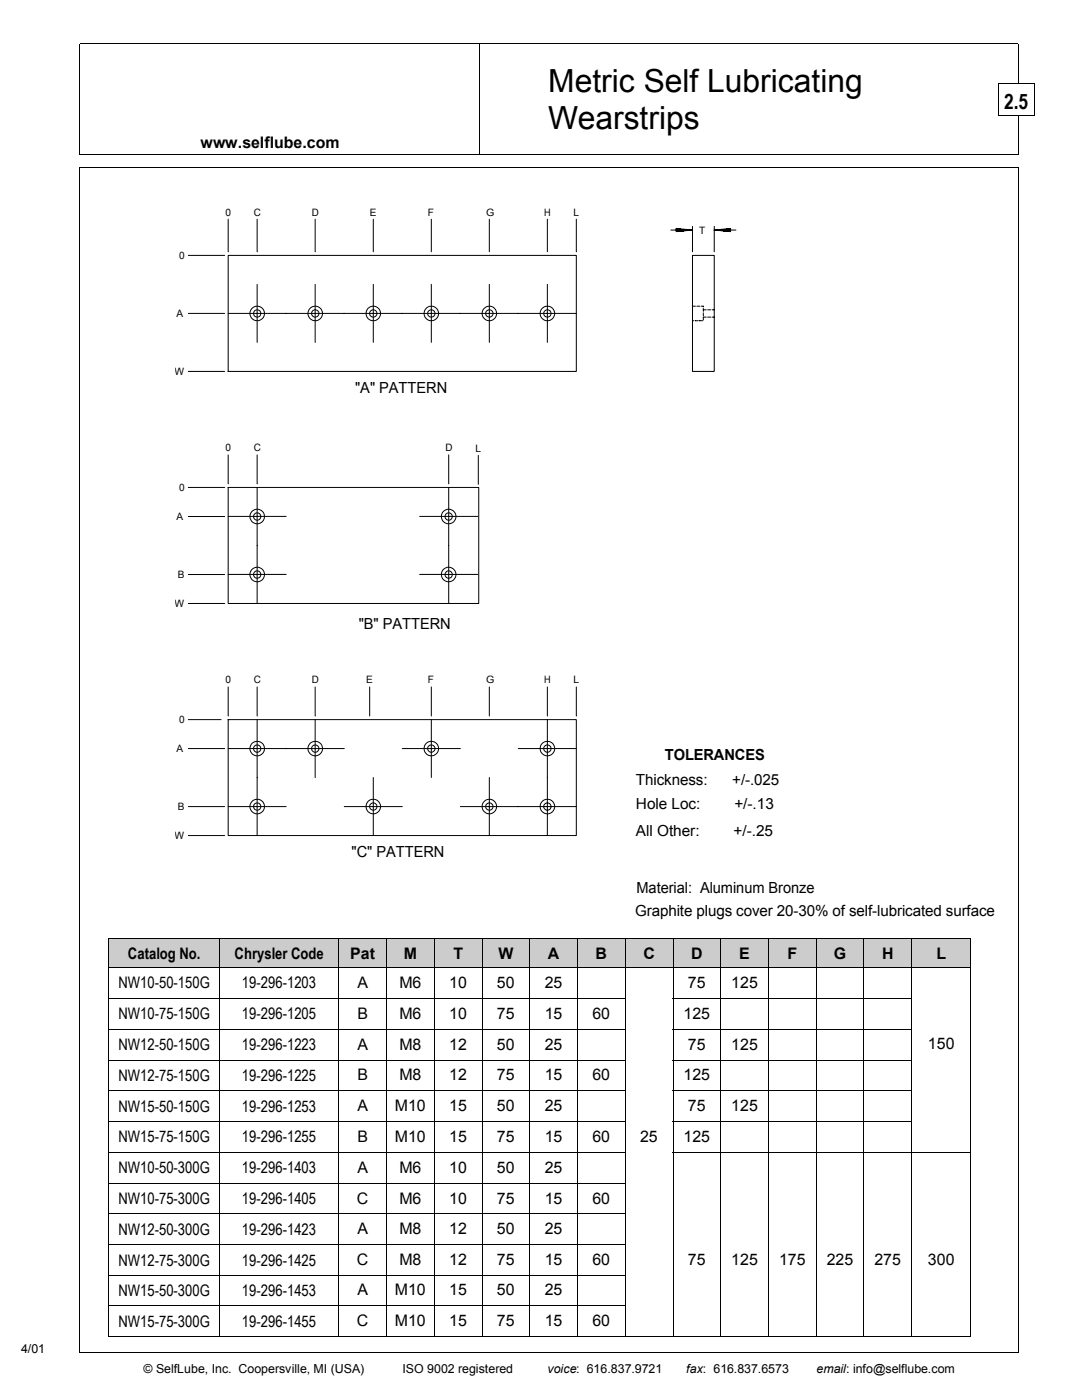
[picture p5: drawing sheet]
<svg xmlns="http://www.w3.org/2000/svg" width="216mm" height="279mm" viewBox="0 0 216 279" stroke-linecap="round" stroke-linejoin="round" font-family="sans-serif">
<path d="M15.9 8.7h187.3M15.9 8.8v22M95.6 8.8v22M203.2 8.8v22M15.9 30.9h187.3" fill="none" stroke="#000" stroke-width=".2"/>
<g fill="#fff">
<path d="M27.7 25.4h52.3v4.1h-52.3z"/>
<path d="M15.9 269.9h187.3v6.3h-187.3z"/>
<path d="M3.2 266.7h9.5v4h-9.5z"/>
<path d="M21.6 41.3h175.2v127h-175.2z"/>
</g>
<g fill="none" stroke="#000" stroke-width=".2">
<path d="M15.9 33.4h187.3M15.9 33.3v236.6M203.2 33.3v236.6M37.6 51h7.2M45.5 51h69.5v23.1h-69.5zM45.5 43.8l.1 6.4M51.3 56.7v11.6M51.3 43.8v6.4M62.9 56.7v11.6M62.9 43.8v6.4M74.5 43.8v6.4M74.5 56.7v11.6"/>
<path d="M86.1 43.8v6.4M86.1 56.7v11.6M97.6 43.8v6.4M97.6 56.7v11.6M109.2 43.8v6.4M109.2 56.7v11.6M115 43.8v6.4M133.8 45.9h4.4M134.9 45.6l3.3 .3-3.3 .3zM134.9 45.8h2.1M134.9 45.8l2.7 .1M134.9 46h2.1"/>
<path d="M137.6 46h-2.7M138.2 51h4.3v23.1h-4.3zM138.2 45.2v5M138.2 45.9l-3.3 .1M142.5 45.9l3.3-.3v.6zM142.5 45.9h3.3M142.5 45.2v5M142.5 45.9h4.4M142.6 45.9h3.2M143 46h2.8M143.1 45.9h2.7M143.7 46h2.1"/>
<path d="M143.7 45.8h2.1M37.6 62.5h7.2M37.6 74.1h7.2M45.5 62.5h69.5M138.2 61.1h.6M138.2 64h.3M138.8 64h.5M139 61.1h.6M139.6 64h.6M139.9 61.1h.5M140.3 61.1l.1 .2M140.3 61.6l.1 .5"/>
<path d="M140.3 62.4l.1 .6M140.3 61.8h.6M140.9 63.3h-.6l.1 .6M141.2 61.8h.6M141.2 63.3h.6M142.1 61.8h.4M142.1 63.3h.4M37.6 97.3h7.2M45.5 97.3h50v23.1h-50zM45.5 90.8l.1 5.8M51.3 97.3v23.1M51.3 90.8v5.8"/>
<path d="M89.5 90.8v5.8M89.5 97.3v23.1M95.4 90.9v5.8M37.6 103.1h7.2M37.6 114.7h7.2M45.5 103.1h11.6M45.5 114.6h11.6M83.7 103.1h11.6M83.7 114.6h11.6M37.6 120.4h7.2M45.5 137.1l.1 5.8M51.3 137.1v5.8"/>
<path d="M62.9 137.1v5.8M73.8 137.1v5.8M86.1 137.1v5.8M97.6 137.1v5.8M109.2 137.1v5.8M115 137.1v5.8M37.6 149.4h7.2M37.6 143.6h6.5M45.5 143.6h69.5v23.2h-69.5zM45.5 149.4h23.2M51.3 143.6v23.2M62.9 143.6v11.6"/>
<path d="M74.5 155.2v11.6M80.3 149.4h11.6M86.1 143.6v11.6M97.6 155.2v11.6M103.4 149.4h11.6M109.2 143.6v23.2M37.6 161h7.2M37.6 166.8h7.2M45.5 161h11.6M68.7 161h11.6M91.8 161h23.2M15.9 269.9h187.3"/>
<circle cx="51.3" cy="62.6" r="1.45"/>
<circle cx="51.3" cy="62.6" r=".73"/>
<circle cx="62.9" cy="62.6" r="1.45"/>
<circle cx="62.9" cy="62.6" r=".73"/>
<circle cx="74.5" cy="62.6" r=".73"/>
<circle cx="74.5" cy="62.5" r="1.45"/>
<circle cx="86.1" cy="62.6" r=".73"/>
<circle cx="86.1" cy="62.5" r="1.45"/>
<circle cx="97.6" cy="62.6" r=".73"/>
<circle cx="97.6" cy="62.6" r="1.45"/>
<circle cx="109.2" cy="62.6" r=".73"/>
<circle cx="109.2" cy="62.6" r="1.45"/>
<circle cx="51.3" cy="103.1" r="1.45"/>
<circle cx="51.3" cy="114.7" r="1.45"/>
<circle cx="51.3" cy="114.7" r=".73"/>
<circle cx="51.3" cy="103.1" r=".73"/>
<circle cx="89.5" cy="103.1" r="1.45"/>
<circle cx="89.5" cy="114.7" r="1.45"/>
<circle cx="89.5" cy="103.1" r=".73"/>
<circle cx="89.5" cy="114.7" r=".73"/>
<circle cx="51.3" cy="149.4" r="1.45"/>
<circle cx="51.3" cy="149.4" r=".72"/>
<circle cx="62.9" cy="149.4" r="1.45"/>
<circle cx="62.9" cy="149.4" r=".73"/>
<circle cx="86.1" cy="149.4" r=".72"/>
<circle cx="86.1" cy="149.4" r="1.45"/>
<circle cx="109.2" cy="149.4" r=".72"/>
<circle cx="109.2" cy="149.4" r="1.45"/>
<circle cx="51.3" cy="161" r="1.45"/>
<circle cx="51.3" cy="161" r=".73"/>
<circle cx="74.5" cy="161" r=".73"/>
<circle cx="74.5" cy="161" r="1.45"/>
<circle cx="97.6" cy="161" r=".73"/>
<circle cx="97.6" cy="161" r="1.45"/>
<circle cx="109.2" cy="161" r=".73"/>
<circle cx="109.2" cy="161" r="1.45"/>
</g>
<g fill="#000">
<path d="M134.9 45.6h.3zM134.9 45.6l.5 .1zM134.9 45.7h.8zM134.9 45.7h1zM134.9 45.7h1.2zM134.9 45.7l1.4 .1zM134.9 45.8h1.6zM134.9 45.8h1.9zM134.9 46l1.9 .1zM134.9 46.1h1.7zM134.9 46.1h1.4zM134.9 46.1h1.2z"/>
<path d="M134.9 46.1l1 .1zM134.9 46.2h.8zM134.9 46.2h.6zM134.9 46.2h.4zM134.9 46.2h.1zM143.9 46l1.9 .1zM143.9 45.8h1.9zM144.1 46.1h1.7zM144.2 45.8h1.6zM144.4 46.1h1.4zM144.4 45.7l1.4 .1zM144.6 46.1h1.2z"/>
<path d="M144.6 45.7h1.2zM144.8 46.1l1 .1zM144.8 45.7h1zM145 46.2h.8zM145 45.7h.8zM145.2 46.2h.6zM145.2 45.6l.6 .1zM145.4 46.2h.4zM145.5 45.6h.3zM145.6 46.2h.2z"/>
</g>
<g fill="#ccc">
<path d="M21.6 187.3h22.2v5.8h-22.2z"/>
<path d="M43.8 187.3h23.8v5.8h-23.8z"/>
<path d="M67.6 187.3h9.5v5.8h-9.5z"/>
<path d="M77.1 187.3h9.6v5.8h-9.6z"/>
<path d="M86.7 187.3h9.5v5.8h-9.5z"/>
<path d="M96.2 187.3h9.5v5.8h-9.5z"/>
<path d="M105.7 187.3h9.5v5.8h-9.5z"/>
<path d="M115.2 187.3h9.6v5.8h-9.6z"/>
<path d="M124.8 187.3h9.5v5.8h-9.5z"/>
<path d="M134.3 187.3h9.5v5.8h-9.5z"/>
<path d="M143.8 187.3h9.5v5.8h-9.5z"/>
<path d="M153.3 187.3h9.6v5.8h-9.6z"/>
<path d="M162.9 187.3h9.5v5.8h-9.5z"/>
<path d="M172.4 187.3h9.5v5.8h-9.5z"/>
<path d="M181.9 187.3h11.9v5.8h-11.9z"/>
</g>
<g fill="#fff">
<path d="M21.6 193.1h22.2v6.1h-22.2z"/>
<path d="M43.8 193.1h23.8v6.1h-23.8z"/>
<path d="M67.6 193.1h9.5v6.1h-9.5z"/>
<path d="M77.1 193.1h9.6v6.1h-9.6z"/>
<path d="M86.7 193.1h9.5v6.1h-9.5z"/>
<path d="M96.2 193.1h9.5v6.1h-9.5z"/>
<path d="M105.7 193.1h9.5v6.1h-9.5z"/>
<path d="M115.2 193.1h9.6v6.1h-9.6z"/>
<path d="M124.8 193.1h9.5v6.1h-9.5z"/>
<path d="M134.3 193.1h9.5v6.1h-9.5z"/>
<path d="M143.8 193.1h9.5v6.1h-9.5z"/>
<path d="M153.3 193.1h9.6v6.1h-9.6z"/>
<path d="M162.9 193.1h9.5v6.1h-9.5z"/>
<path d="M172.4 193.1h9.5v6.1h-9.5z"/>
<path d="M181.9 193.1h11.9v6.1h-11.9z"/>
<path d="M21.6 199.2h22.2v6.2h-22.2z"/>
<path d="M43.8 199.2h23.8v6.2h-23.8z"/>
<path d="M67.6 199.2h9.5v6.2h-9.5z"/>
<path d="M77.1 199.2h9.6v6.2h-9.6z"/>
<path d="M86.7 199.2h9.5v6.2h-9.5z"/>
<path d="M96.2 199.2h9.5v6.2h-9.5z"/>
<path d="M105.7 199.2h9.5v6.2h-9.5z"/>
<path d="M115.2 199.2h9.6v6.2h-9.6z"/>
<path d="M124.8 199.2h9.5v6.2h-9.5z"/>
<path d="M134.3 199.2h9.5v6.2h-9.5z"/>
<path d="M143.8 199.2h9.5v6.2h-9.5z"/>
<path d="M153.3 199.2h9.6v6.2h-9.6z"/>
<path d="M162.9 199.2h9.5v6.2h-9.5z"/>
<path d="M172.4 199.2h9.5v6.2h-9.5z"/>
<path d="M181.9 199.2h11.9v6.2h-11.9z"/>
<path d="M181.9 199.2h11.8v6.2h-11.8z"/>
<path d="M21.6 205.4h22.2v6.1h-22.2z"/>
<path d="M43.8 205.4h23.8v6.1h-23.8z"/>
<path d="M67.6 205.4h9.5v6.1h-9.5z"/>
<path d="M77.1 205.4h9.6v6.1h-9.6z"/>
<path d="M86.7 205.4h9.5v6.1h-9.5z"/>
<path d="M96.2 205.4h9.5v6.1h-9.5z"/>
<path d="M105.7 205.4h9.5v6.1h-9.5z"/>
<path d="M115.2 205.4h9.6v6.1h-9.6z"/>
<path d="M124.8 205.4h9.5v6.1h-9.5z"/>
<path d="M134.3 205.4h9.5v6.1h-9.5z"/>
<path d="M143.8 205.4h9.5v6.1h-9.5z"/>
<path d="M153.3 205.4h9.6v6.1h-9.6z"/>
<path d="M162.9 205.4h9.5v6.1h-9.5z"/>
<path d="M172.4 205.4h9.5v6.1h-9.5z"/>
<path d="M181.9 205.4h11.9v6.1h-11.9z"/>
<path d="M181.9 205.4h11.8v6.1h-11.8z"/>
<path d="M21.6 211.5h22.2v6.2h-22.2z"/>
<path d="M43.8 211.5h23.8v6.2h-23.8z"/>
<path d="M67.6 211.5h9.5v6.2h-9.5z"/>
<path d="M77.1 211.5h9.6v6.2h-9.6z"/>
<path d="M86.7 211.5h9.5v6.2h-9.5z"/>
<path d="M96.2 211.5h9.5v6.2h-9.5z"/>
<path d="M105.7 211.5h9.5v6.2h-9.5z"/>
<path d="M115.2 211.5h9.6v6.2h-9.6z"/>
<path d="M124.8 211.5h9.5v6.2h-9.5z"/>
<path d="M134.3 211.5h9.5v6.2h-9.5z"/>
<path d="M143.8 211.5h9.5v6.2h-9.5z"/>
<path d="M153.3 211.5h9.6v6.2h-9.6z"/>
<path d="M162.9 211.5h9.5v6.2h-9.5z"/>
<path d="M172.4 211.5h9.5v6.2h-9.5z"/>
<path d="M181.9 211.5h11.9v6.2h-11.9z"/>
<path d="M181.9 211.5h11.8v6.2h-11.8z"/>
<path d="M21.6 217.7h22.2v6.2h-22.2z"/>
<path d="M43.8 217.7h23.8v6.2h-23.8z"/>
<path d="M67.6 217.7h9.5v6.2h-9.5z"/>
<path d="M77.1 217.7h9.6v6.2h-9.6z"/>
<path d="M86.7 217.7h9.5v6.2h-9.5z"/>
<path d="M96.2 217.7h9.5v6.2h-9.5z"/>
<path d="M105.7 217.7h9.5v6.2h-9.5z"/>
<path d="M115.2 217.7h9.6v6.2h-9.6z"/>
<path d="M124.8 217.7h9.5v6.2h-9.5z"/>
<path d="M134.3 217.7h9.5v6.2h-9.5z"/>
<path d="M143.8 217.7h9.5v6.2h-9.5z"/>
<path d="M153.3 217.7h9.6v6.2h-9.6z"/>
<path d="M162.9 217.7h9.5v6.2h-9.5z"/>
<path d="M172.4 217.7h9.5v6.2h-9.5z"/>
<path d="M181.9 217.7h11.9v6.2h-11.9z"/>
<path d="M21.6 223.9h22.2v6.2h-22.2z"/>
<path d="M43.8 223.9h23.8v6.2h-23.8z"/>
<path d="M67.6 223.9h9.5v6.2h-9.5z"/>
<path d="M77.1 223.9h9.6v6.2h-9.6z"/>
<path d="M86.7 223.9h9.5v6.2h-9.5z"/>
<path d="M96.2 223.9h9.5v6.2h-9.5z"/>
<path d="M105.7 223.9h9.5v6.2h-9.5z"/>
<path d="M115.2 223.9h9.6v6.2h-9.6z"/>
<path d="M124.8 223.9h9.5v6.2h-9.5z"/>
<path d="M134.3 223.9h9.5v6.2h-9.5z"/>
<path d="M143.8 223.9h9.5v6.2h-9.5z"/>
<path d="M153.3 223.9h9.6v6.2h-9.6z"/>
<path d="M162.9 223.9h9.5v6.2h-9.5z"/>
<path d="M172.4 223.9h9.5v6.2h-9.5z"/>
<path d="M181.9 223.9h11.9v6.2h-11.9z"/>
<path d="M21.6 230.1h22.2v6.1h-22.2z"/>
<path d="M43.8 230.1h23.8v6.1h-23.8z"/>
<path d="M67.6 230.1h9.5v6.1h-9.5z"/>
<path d="M77.1 230.1h9.6v6.1h-9.6z"/>
<path d="M86.7 230.1h9.5v6.1h-9.5z"/>
<path d="M96.2 230.1h9.5v6.1h-9.5z"/>
<path d="M105.7 230.1h9.5v6.1h-9.5z"/>
<path d="M115.2 230.1h9.6v6.1h-9.6z"/>
<path d="M124.8 230.1h9.5v6.1h-9.5z"/>
<path d="M134.3 230.1h9.5v6.1h-9.5z"/>
<path d="M143.8 230.1h9.5v6.1h-9.5z"/>
<path d="M153.3 230.1h9.6v6.1h-9.6z"/>
<path d="M162.9 230.1h9.5v6.1h-9.5z"/>
<path d="M172.4 230.1h9.5v6.1h-9.5z"/>
<path d="M181.9 230.1h11.9v6.1h-11.9z"/>
<path d="M21.6 236.2h22.2v6h-22.2z"/>
<path d="M43.8 236.2h23.8v6h-23.8z"/>
<path d="M67.6 236.2h9.5v6h-9.5z"/>
<path d="M77.1 236.2h9.6v6h-9.6z"/>
<path d="M86.7 236.2h9.5v6h-9.5z"/>
<path d="M96.2 236.2h9.5v6h-9.5z"/>
<path d="M105.7 236.2h9.5v6h-9.5z"/>
<path d="M115.2 236.2h9.6v6h-9.6z"/>
<path d="M124.8 236.2h9.5v6h-9.5z"/>
<path d="M124.8 236.2h9.5v6.1h-9.5z"/>
<path d="M134.3 236.2h9.5v6h-9.5z"/>
<path d="M134.3 236.2h9.5v6.1h-9.5z"/>
<path d="M143.8 236.2h9.5v6h-9.5z"/>
<path d="M143.8 236.2h9.5v6.1h-9.5z"/>
<path d="M153.3 236.2h9.6v6h-9.6z"/>
<path d="M153.4 236.2h9.4v6.1h-9.4z"/>
<path d="M162.9 236.2h9.5v6h-9.5z"/>
<path d="M162.9 236.2h9.5v6.1h-9.5z"/>
<path d="M172.4 236.2h9.5v6h-9.5z"/>
<path d="M172.4 236.2h9.5v6.1h-9.5z"/>
<path d="M181.9 236.2h11.9v6h-11.9z"/>
<path d="M181.9 236.2h11.8v6.1h-11.8z"/>
<path d="M21.6 242.2h22.2v6.2h-22.2z"/>
<path d="M43.8 242.2h23.8v6.2h-23.8z"/>
<path d="M67.6 242.2h9.5v6.2h-9.5z"/>
<path d="M77.1 242.2h9.6v6.2h-9.6z"/>
<path d="M86.7 242.2h9.5v6.2h-9.5z"/>
<path d="M96.2 242.2h9.5v6.2h-9.5z"/>
<path d="M105.7 242.2h9.5v6.2h-9.5z"/>
<path d="M115.2 242.2h9.6v6.2h-9.6z"/>
<path d="M124.8 242.2h9.5v6.2h-9.5z"/>
<path d="M134.3 242.2h9.5v6.2h-9.5z"/>
<path d="M143.8 242.2h9.5v6.2h-9.5z"/>
<path d="M153.3 242.2h9.6v6.2h-9.6z"/>
<path d="M153.4 242.2h9.4v6.2h-9.4z"/>
<path d="M162.9 242.2h9.5v6.2h-9.5z"/>
<path d="M172.4 242.2h9.5v6.2h-9.5z"/>
<path d="M181.9 242.2h11.9v6.2h-11.9z"/>
<path d="M181.9 242.2h11.8v6.2h-11.8z"/>
<path d="M21.6 248.4h22.2v6.1h-22.2z"/>
<path d="M43.8 248.4h23.8v6.1h-23.8z"/>
<path d="M67.6 248.4h9.5v6.1h-9.5z"/>
<path d="M77.1 248.4h9.6v6.1h-9.6z"/>
<path d="M86.7 248.4h9.5v6.1h-9.5z"/>
<path d="M96.2 248.4h9.5v6.1h-9.5z"/>
<path d="M105.7 248.4h9.5v6.1h-9.5z"/>
<path d="M115.2 248.4h9.6v6.1h-9.6z"/>
<path d="M124.8 248.4h9.5v6.1h-9.5z"/>
<path d="M134.3 248.4h9.5v6.1h-9.5z"/>
<path d="M143.8 248.4h9.5v6.1h-9.5z"/>
<path d="M153.3 248.4h9.6v6.1h-9.6z"/>
<path d="M153.4 248.4h9.4v6.1h-9.4z"/>
<path d="M162.9 248.4h9.5v6.1h-9.5z"/>
<path d="M172.4 248.4h9.5v6.1h-9.5z"/>
<path d="M181.9 248.4h11.9v6.1h-11.9z"/>
<path d="M181.9 248.4h11.8v6.1h-11.8z"/>
<path d="M21.6 254.5h22.2v6.1h-22.2z"/>
<path d="M43.8 254.5h23.8v6.1h-23.8z"/>
<path d="M67.6 254.5h9.5v6.1h-9.5z"/>
<path d="M77.1 254.5h9.6v6.1h-9.6z"/>
<path d="M86.7 254.5h9.5v6.1h-9.5z"/>
<path d="M96.2 254.5h9.5v6.1h-9.5z"/>
<path d="M105.7 254.5h9.5v6.1h-9.5z"/>
<path d="M115.2 254.5h9.6v6.1h-9.6z"/>
<path d="M124.8 254.5h9.5v6.1h-9.5z"/>
<path d="M134.3 254.5h9.5v6.1h-9.5z"/>
<path d="M143.8 254.5h9.5v6.1h-9.5z"/>
<path d="M153.3 254.5h9.6v6.1h-9.6z"/>
<path d="M153.4 254.5h9.4v6.1h-9.4z"/>
<path d="M162.9 254.5h9.5v6.1h-9.5z"/>
<path d="M172.4 254.5h9.5v6.1h-9.5z"/>
<path d="M181.9 254.5h11.9v6.1h-11.9z"/>
<path d="M181.9 254.5h11.8v6.1h-11.8z"/>
<path d="M21.6 260.6h22.2v6.2h-22.2z"/>
<path d="M43.8 260.6h23.8v6.2h-23.8z"/>
<path d="M67.6 260.6h9.5v6.2h-9.5z"/>
<path d="M77.1 260.6h9.6v6.2h-9.6z"/>
<path d="M86.7 260.6h9.5v6.2h-9.5z"/>
<path d="M96.2 260.6h9.5v6.2h-9.5z"/>
<path d="M105.7 260.6h9.5v6.2h-9.5z"/>
<path d="M115.2 260.6h9.6v6.2h-9.6z"/>
<path d="M124.8 260.6h9.5v6.2h-9.5z"/>
<path d="M134.3 260.6h9.5v6.2h-9.5z"/>
<path d="M143.8 260.6h9.5v6.2h-9.5z"/>
<path d="M153.3 260.6h9.6v6.2h-9.6z"/>
<path d="M162.9 260.6h9.5v6.2h-9.5z"/>
<path d="M172.4 260.6h9.5v6.2h-9.5z"/>
<path d="M181.9 260.6h11.9v6.2h-11.9z"/>
</g>
<g fill="none" stroke="#000" stroke-width=".2">
<path d="M21.6 187.4h172.2M21.6 187.4v79.3M21.6 193.1h172.1M21.6 199.2h103.2M43.8 187.4v5.6M43.8 193.1v6.1M43.8 199.3v6.1M67.6 187.4v5.6M67.6 193.1v6.1M67.6 199.3v6.1M77.1 187.4v5.6M77.1 193.1v6.1"/>
<path d="M77.1 199.3v6.1M86.7 187.4v5.6M86.7 193.1v6.1M86.7 199.3v6.1M96.2 187.4v5.6M96.2 193.1v6.1M96.2 199.3v6.1M105.7 187.4v5.6M105.7 193.1v6.1M105.7 199.3v6.1M115.2 187.4v5.6M115.2 193.1v6.1"/>
<path d="M115.2 199.3v6.1M124.8 187.4v5.6M124.8 193.1v6.1M124.8 199.3v6.1M134.3 199.2h47.6M134.3 187.4v5.6M134.3 193.1v6.1M134.3 199.3v6.1M143.8 187.4v5.6M143.8 193.1v6.1M143.8 199.3v6.1M153.3 187.4v5.6"/>
<path d="M153.3 193.1v6.1M153.3 199.3v6.1M162.9 187.4v5.6M162.9 193.1v6.1M162.9 199.3v6.1M172.4 187.4v5.6M172.4 193.1v6.1M172.4 199.3v6.1M181.9 187.4v5.6M181.9 193.1v6.1M181.9 199.3v6.1M193.7 187.4v79.3"/>
<path d="M21.6 205.4h103.2M21.6 211.6h103.2M21.6 217.7h103.2M43.8 205.4v6.1M43.8 211.6v6.1M43.8 217.7v6.2M67.6 205.4v6.1M67.6 211.6v6.1M67.6 217.7v6.2M77.1 205.4v6.1M77.1 211.6v6.1M77.1 217.7v6.2"/>
<path d="M86.7 205.4v6.1M86.7 211.6v6.1M86.7 217.7v6.2M96.2 205.4v6.1M96.2 211.6v6.1M96.2 217.7v6.2M105.7 205.4v6.1M105.7 211.6v6.1M105.7 217.7v6.2M115.2 205.4v6.1M115.2 211.6v6.1M115.2 217.7v6.2"/>
<path d="M124.8 205.4v6.1M124.8 211.6v6.1M124.8 217.7v6.2M134.3 205.4h47.6v6.1M134.3 211.6h47.6v6.1M134.3 217.7h47.6M134.3 205.4v6.1M134.3 211.6v6.1M134.3 217.7v6.2M143.8 205.4v6.1M143.8 211.6v6.1M143.8 217.7v6.2"/>
<path d="M153.3 205.4v6.1M153.3 211.6v6.1M153.3 217.7v6.2M162.9 205.4v6.1M162.9 211.6v6.1M162.9 217.7v6.2M172.4 205.4v6.1M172.4 211.6v6.1M172.4 217.7v6.2M181.9 217.7v6.2h-47.6M21.6 223.9h103.2M21.6 230h103.2"/>
<path d="M21.6 236.2h103.2M43.8 223.9v6.1M43.8 230.1v6.1M43.8 236.2v6M67.6 223.9v6.1M67.6 230.1v6.1M67.6 236.2v6M77.1 223.9v6.1M77.1 230.1v6.1M77.1 236.2v6M86.7 223.9v6.1M86.7 230.1v6.1"/>
<path d="M86.7 236.2v6M96.2 223.9v6.1M96.2 230.1v6.1M96.2 236.2v6M105.7 223.9v6.1M105.7 230.1v6.1M105.7 236.2v6M115.2 223.9v6.1M115.2 230.1v6.1M115.2 236.2v6M124.8 223.9v6.1M124.8 230.1v6.1"/>
<path d="M124.8 236.2v6M134.3 230h59.4M134.3 223.9v6.1M134.3 230.1v36.6M143.8 223.9v6.1M143.8 230.1v36.6M153.3 223.9v6.1M153.3 230.1v36.6M162.9 223.9v6.1M162.9 230.1v36.6M172.4 223.9v6.1M172.4 230.1v36.6"/>
<path d="M181.9 223.9v6.1M181.9 230.1v36.6M21.6 242.2h103.2M21.6 248.4h103.2M21.6 254.5h103.2M43.8 242.3v6M43.8 248.4v6M43.8 254.5v6.1M67.6 242.3v6M67.6 248.4v6M67.6 254.5v6.1M77.1 242.3v6"/>
<path d="M77.1 248.4v6M77.1 254.5v6.1M86.7 242.3v6M86.7 248.4v6M86.7 254.5v6.1M96.2 242.3v6M96.2 248.4v6M96.2 254.5v6.1M105.7 242.3v6M105.7 248.4v6M105.7 254.5v6.1M115.2 242.3v6"/>
<path d="M115.2 248.4v6M115.2 254.5v6.1M124.8 242.3v6M124.8 248.4v6M124.8 254.5v6.1M21.6 266.7h172.2M21.6 260.6h103.2M43.8 260.7v6M67.6 260.7v6M77.1 260.7v6M86.7 260.7v6M96.2 260.7v6"/>
<path d="M105.7 260.7v6M115.2 260.7v6M124.8 260.7v6"/>
</g>
<path d="M199.2 16.7h7.2v6.3h-7.2z" fill="#fff"/>
<path d="M199.2 16.7h7.2M199.2 16.7v6.4M206.4 16.7v6.4M199.2 23h7.2" fill="none" stroke="#000" stroke-width=".2"/>
<g font-size="6.3">
<text x="109.4" y="18.4">Metric Self Lubricating</text>
<text x="109.4" y="25.7">Wearstrips</text>
</g>
<text font-size="4.2" x="200.3" y="21.7">2.5</text>
<g font-size="3.2">
<text x="40" y="29.5">www.selflube.com</text>
<text x="25.5" y="191.5">Catalog No.</text>
<text x="46.8" y="191.5">Chrysler Code</text>
<text x="69.9" y="191.5">Pat</text>
<text x="80.6" y="191.5">M</text>
<text x="90.5" y="191.5">T</text>
<text x="99.4" y="191.5">W</text>
<text x="109.3" y="191.5">A</text>
<text x="118.9" y="191.5">B</text>
<text x="128.4" y="191.5">C</text>
<text x="137.9" y="191.5">D</text>
<text x="147.5" y="191.5">E</text>
<text x="157.1" y="191.5">F</text>
<text x="166.4" y="191.5">G</text>
<text x="176" y="191.5">H</text>
<text x="186.9" y="191.5">L</text>
<text x="23.6" y="197.2">NW10-50-150G</text>
<text x="48.3" y="197.2">19-296-1203</text>
<text x="71.3" y="197.1">A</text>
<text x="79.7" y="197.1">M6</text>
<text x="89.6" y="197.1">10</text>
<text x="99.2" y="197.1">50</text>
<text x="108.7" y="197.1">25</text>
<text x="137.3" y="197.1">75</text>
<text x="145.9" y="197.1">125</text>
<text x="23.6" y="203.4">NW10-75-150G</text>
<text x="48.3" y="203.4">19-296-1205</text>
<text x="71.3" y="203.3">B</text>
<text x="79.7" y="203.3">M6</text>
<text x="89.6" y="203.3">10</text>
<text x="99.2" y="203.3">75</text>
<text x="108.7" y="203.3">15</text>
<text x="118.2" y="203.3">60</text>
<text x="136.4" y="203.3">125</text>
<text x="23.6" y="209.6">NW12-50-150G</text>
<text x="48.3" y="209.6">19-296-1223</text>
<text x="71.3" y="209.5">A</text>
<text x="79.7" y="209.5">M8</text>
<text x="89.6" y="209.5">12</text>
<text x="99.2" y="209.5">50</text>
<text x="108.7" y="209.5">25</text>
<text x="137.3" y="209.5">75</text>
<text x="145.9" y="209.5">125</text>
<text x="185.2" y="209.4">150</text>
<text x="23.6" y="215.7">NW12-75-150G</text>
<text x="48.3" y="215.7">19-296-1225</text>
<text x="71.3" y="215.6">B</text>
<text x="79.7" y="215.6">M8</text>
<text x="89.6" y="215.6">12</text>
<text x="99.2" y="215.6">75</text>
<text x="108.7" y="215.6">15</text>
<text x="118.2" y="215.6">60</text>
<text x="136.4" y="215.6">125</text>
<text x="23.6" y="221.9">NW15-50-150G</text>
<text x="48.3" y="221.9">19-296-1253</text>
<text x="71.3" y="221.8">A</text>
<text x="78.8" y="221.8">M10</text>
<text x="89.6" y="221.8">15</text>
<text x="99.2" y="221.8">50</text>
<text x="108.7" y="221.8">25</text>
<text x="137.3" y="221.8">75</text>
<text x="145.9" y="221.8">125</text>
<text x="71.3" y="227.9">B</text>
<text x="78.8" y="227.9">M10</text>
<text x="89.6" y="227.9">15</text>
<text x="99.2" y="227.9">75</text>
<text x="108.7" y="227.9">15</text>
<text x="118.2" y="227.9">60</text>
<text x="127.7" y="227.9">25</text>
<text x="136.4" y="227.9">125</text>
<text x="23.6" y="228">NW15-75-150G</text>
<text x="48.3" y="228">19-296-1255</text>
<text x="23.6" y="234.2">NW10-50-300G</text>
<text x="48.3" y="234.2">19-296-1403</text>
<text x="71.3" y="234.1">A</text>
<text x="79.7" y="234.1">M6</text>
<text x="89.6" y="234.1">10</text>
<text x="99.2" y="234.1">50</text>
<text x="108.7" y="234.1">25</text>
<text x="23.6" y="240.3">NW10-75-300G</text>
<text x="48.3" y="240.3">19-296-1405</text>
<text x="71.2" y="240.2">C</text>
<text x="79.7" y="240.2">M6</text>
<text x="89.6" y="240.2">10</text>
<text x="99.2" y="240.2">75</text>
<text x="108.7" y="240.2">15</text>
<text x="118.2" y="240.2">60</text>
<text x="23.6" y="246.4">NW12-50-300G</text>
<text x="48.3" y="246.4">19-296-1423</text>
<text x="71.3" y="246.3">A</text>
<text x="79.7" y="246.3">M8</text>
<text x="89.6" y="246.3">12</text>
<text x="99.2" y="246.3">50</text>
<text x="108.7" y="246.3">25</text>
<text x="23.6" y="252.6">NW12-75-300G</text>
<text x="48.3" y="252.6">19-296-1425</text>
<text x="71.2" y="252.5">C</text>
<text x="79.7" y="252.5">M8</text>
<text x="89.6" y="252.5">12</text>
<text x="99.2" y="252.5">75</text>
<text x="108.7" y="252.5">15</text>
<text x="118.2" y="252.5">60</text>
<text x="137.3" y="252.4">75</text>
<text x="145.9" y="252.4">125</text>
<text x="155.4" y="252.4">175</text>
<text x="165" y="252.4">225</text>
<text x="174.5" y="252.4">275</text>
<text x="185.2" y="252.4">300</text>
<text x="23.6" y="258.6">NW15-50-300G</text>
<text x="48.3" y="258.6">19-296-1453</text>
<text x="71.3" y="258.5">A</text>
<text x="78.8" y="258.5">M10</text>
<text x="89.6" y="258.5">15</text>
<text x="99.2" y="258.5">50</text>
<text x="108.7" y="258.5">25</text>
<text x="23.6" y="264.8">NW15-75-300G</text>
<text x="48.3" y="264.8">19-296-1455</text>
<text x="71.2" y="264.7">C</text>
<text x="78.8" y="264.7">M10</text>
<text x="89.6" y="264.7">15</text>
<text x="99.2" y="264.7">75</text>
<text x="108.7" y="264.7">15</text>
<text x="118.2" y="264.7">60</text>
</g>
<g font-size="3">
<text x="70.9" y="78.5">&quot;A&quot; PATTERN</text>
<text x="71.6" y="125.5">&quot;B&quot; PATTERN</text>
<text x="132.7" y="151.7">TOLERANCES</text>
<text x="126.9" y="156.8">Thickness:</text>
<text x="126.9" y="161.5">Hole Loc:</text>
<text x="146.1" y="156.8">+/-.025</text>
<text x="146.5" y="161.5">+/-.13</text>
<text x="126.9" y="166.9">All Other:</text>
<text x="146.4" y="166.9">+/-.25</text>
<text x="70.1" y="171.1">&quot;C&quot; PATTERN</text>
<text x="127" y="178.2">Material: Aluminum Bronze</text>
<text x="126.7" y="182.8">Graphite plugs cover 20-30% of self-lubricated surface</text>
</g>
<g font-size="2.5">
<text x="4.2" y="270">4/01</text>
<text x="28.6" y="273.9">© SelfLube, Inc. Coopersville, MI (USA)</text>
<text x="80.3" y="273.9">ISO 9002 registered</text>
<text x="109.2" y="273.9">voice: 616.837.9721</text>
<text x="136.9" y="273.9">fax: 616.837.6573</text>
<text x="162.9" y="273.9">email: info@selflube.com</text>
</g>
<g font-size="2">
<text x="45" y="43">0</text>
<text x="50.7" y="43">C</text>
<text x="62.3" y="43">D</text>
<text x="73.8" y="43">E</text>
<text x="85.3" y="43">F</text>
<text x="97" y="43">G</text>
<text x="108.6" y="43">H</text>
<text x="114.4" y="43">L</text>
<text x="139.5" y="46.6">T</text>
<text x="35.7" y="51.7">0</text>
<text x="35.2" y="63.3">A</text>
<text x="34.8" y="74.9">W</text>
<text x="45" y="90">0</text>
<text x="50.7" y="90">C</text>
<text x="88.9" y="90">D</text>
<text x="94.9" y="90.2">L</text>
<text x="35.7" y="98">0</text>
<text x="35.2" y="103.8">A</text>
<text x="35.5" y="115.4">B</text>
<text x="34.8" y="121.2">W</text>
<text x="45" y="136.4">0</text>
<text x="50.7" y="136.4">C</text>
<text x="62.3" y="136.4">D</text>
<text x="73" y="136.4">E</text>
<text x="85.3" y="136.4">F</text>
<text x="97" y="136.4">G</text>
<text x="108.6" y="136.4">H</text>
<text x="114.4" y="136.4">L</text>
<text x="35.7" y="144.3">0</text>
<text x="35.2" y="150.1">A</text>
<text x="35.5" y="161.7">B</text>
<text x="34.8" y="167.5">W</text>
</g>
</svg>
